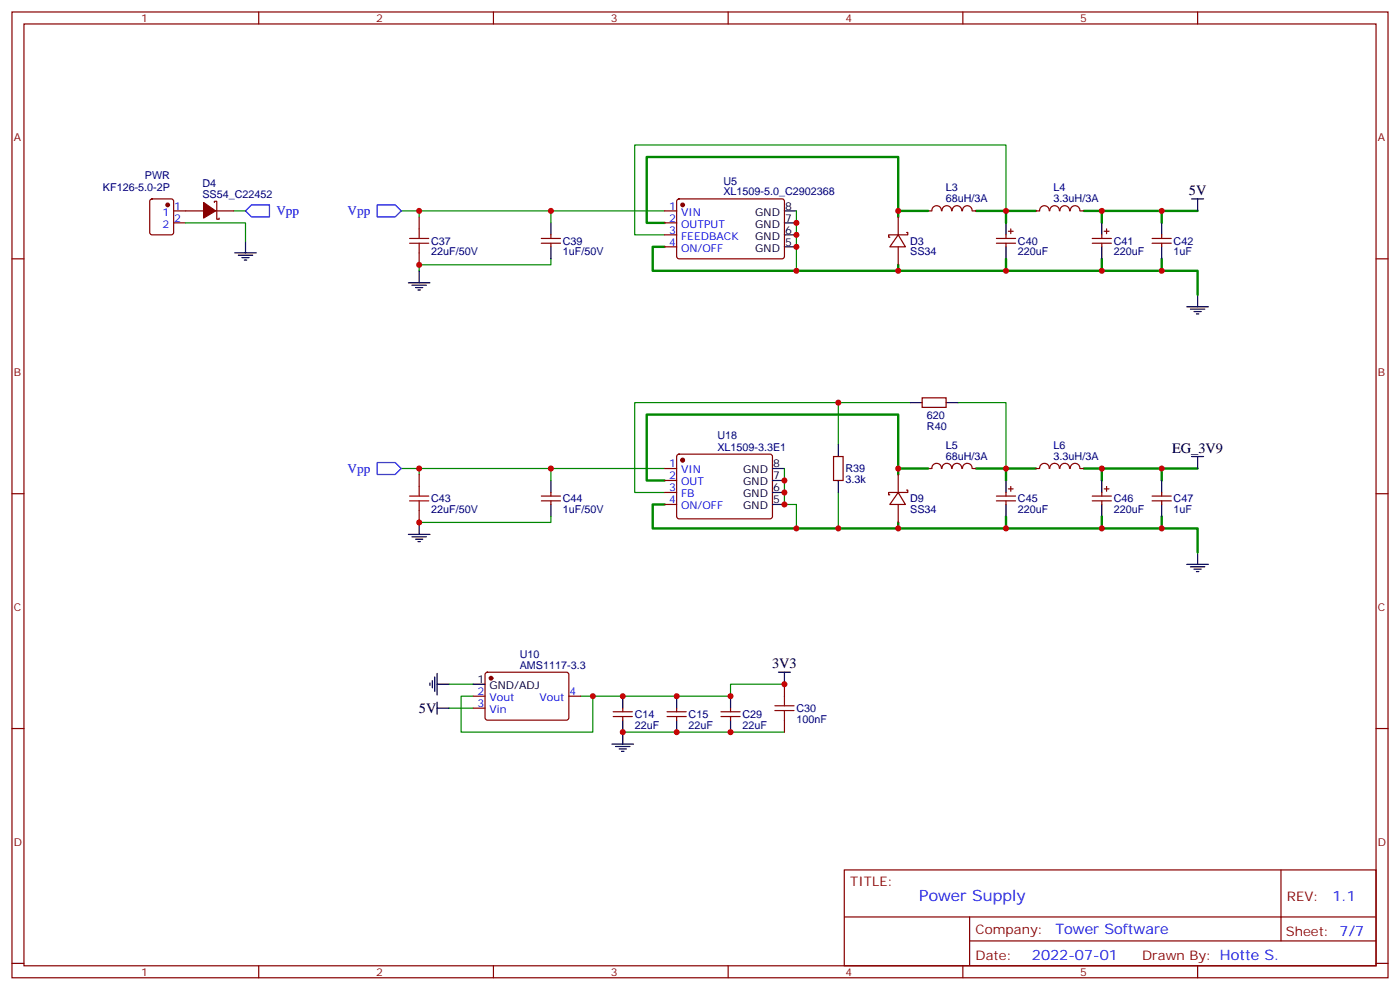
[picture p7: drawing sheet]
<svg xmlns="http://www.w3.org/2000/svg" width="412mm" height="291mm" viewBox="0 0 412 291" stroke-linecap="round" stroke-linejoin="round" font-family="sans-serif">
<g fill="none" stroke="#870000" stroke-width=".35">
<path d="M3.5 3.5h405.4v284.4h-405.4zM7.1 7.1h398.2v277.2h-398.2zM76.2 3.5v3.6M145.3 3.5v3.6M214.5 3.5v3.6M283.6 3.5v3.6M352.8 3.5v3.6M44.3 58.8l.5-.2h5.6l.7 .4 .1 9.4-.5 .7h-5.9l-.6-.4-.1-9.4zM63.1 59.6v-.3h.8v5.3h.7v-.4M199.6 58.8l.4-.2h30.6l.5 .7-.1 16.5-.6 .4-30.6-.1-.5-.6v-16.2zM3.5 76.2h3.6M51.2 62.1h8.8"/>
<path d="M51.2 65.6h3.5M63.5 62.1h5.3M123.5 63.9v3.5M123.5 74.4v3.6M159.5 71.6h5.6M159.5 70.2h5.6M162.3 69.1v1.1M162.3 71.6v1.1M195.8 62.1h3.5M195.8 65.6h3.5M195.8 69.1h3.5M195.8 72.7h3.5"/>
<path d="M264.6 69.1l2.1 3.6h-4.6zM264.6 69.1h-2.8v.7h.3M264.6 63.9v5.2M264.6 72.7v5.3M267.1 68.4h.3v.7h-2.8M273.4 62.1h1.1M274.5 62.1a1.41 1.41 0 0 1 1.4-1.5 1.41 1.41 0 0 1 1.4 1.5M277.5 62.1a1.41 1.41 0 0 1 1.4-1.5 1.41 1.41 0 0 1 1.4 1.5M280.5 62.1a1.41 1.41 0 0 1 1.4-1.5 1.41 1.41 0 0 1 1.4 1.5M283.5 62.1a1.41 1.41 0 0 1 1.4-1.5 1.41 1.41 0 0 1 1.4 1.5M286.5 62.1h1M293.5 71.6h5.7"/>
<path d="M293.5 70.2h5.7M296.3 69.1v1.1M296.3 71.6v1.1M297 68.1h1.4M297.7 67.4v1.4M305.2 62.1h1M306.3 62.1a1.41 1.41 0 0 1 1.4-1.5 1.41 1.41 0 0 1 1.4 1.5M309.2 62.1a1.41 1.41 0 0 1 1.5-1.5 1.41 1.41 0 0 1 1.4 1.5M312.2 62.1a1.41 1.41 0 0 1 1.4-1.5 1.41 1.41 0 0 1 1.4 1.5M315.3 62.1a1.41 1.41 0 0 1 1.4-1.5 1.41 1.41 0 0 1 1.4 1.5M318.2 62.1h1.1M321.7 71.6h5.7"/>
<path d="M321.7 70.2h5.7M324.6 69.1v1.1M324.6 71.6v1.1M325.3 68.1h1.4M326 67.4v1.4M339.4 71.6h5.6M339.4 70.2h5.6M342.2 69.1v1.1M342.2 71.6v1.1M405.3 76.2h3.6M271.6 117.1h7.1v2.8h-7.1zM123.5 139.7v3.5"/>
<path d="M195.8 137.9h3.5M199.6 133.9l.4-.2 27.1 .1 .4 .6v17.9l-.7 .5-27-.1-.5-.7v-17.6zM245.5 134.4h2.9v7.1h-2.9zM264.6 139.7v5.3M273.4 137.9h1.1M274.5 137.9a1.41 1.41 0 0 1 1.4-1.5 1.41 1.41 0 0 1 1.4 1.5M277.5 137.9a1.41 1.41 0 0 1 1.4-1.5 1.41 1.41 0 0 1 1.4 1.5M280.5 137.9a1.41 1.41 0 0 1 1.4-1.5 1.41 1.41 0 0 1 1.4 1.5M283.5 137.9a1.41 1.41 0 0 1 1.4-1.5 1.41 1.41 0 0 1 1.4 1.5M286.5 137.9h1M305.2 137.9h1M306.3 137.9a1.41 1.41 0 0 1 1.4-1.5 1.41 1.41 0 0 1 1.4 1.5"/>
<path d="M309.2 137.9a1.41 1.41 0 0 1 1.5-1.5 1.41 1.41 0 0 1 1.4 1.5M312.2 137.9a1.41 1.41 0 0 1 1.4-1.5 1.41 1.41 0 0 1 1.4 1.5M315.3 137.9a1.41 1.41 0 0 1 1.4-1.5 1.41 1.41 0 0 1 1.4 1.5M318.2 137.9h1.1M3.5 145.3h3.6M123.5 150.3v3.5M159.5 147.5h5.6M159.5 146h5.6M162.3 145v1M162.3 147.5v1M195.8 141.5h3.5M195.8 145h3.5"/>
<path d="M195.8 148.5h3.5M264.6 145l2.1 3.5h-4.6zM264.6 145h-2.8v.7h.3M264.6 148.5v5.3M267.1 144.3h.3v.7h-2.8M293.5 147.5h5.7M293.5 146h5.7M296.3 145v1M296.3 147.5v1M297 143.9h1.4M297.7 143.2v1.4M321.7 147.5h5.7"/>
<path d="M321.7 146h5.7M324.6 145v1M324.6 147.5v1M325.3 143.9h1.4M326 143.2v1.4M339.4 147.5h5.6M339.4 146h5.6M342.2 145v1M342.2 147.5v1M405.3 145.3h3.6M143.1 198.1l.5-.2 23.5 .1 .5 .6-.1 13-.6 .4h-23.6l-.4-.7v-12.7zM3.5 214.5h3.6"/>
<path d="M139.3 205h3.6M139.3 208.5h3.6M167.6 205h3.5M180.6 211h5.7M180.6 209.6h5.7M183.4 208.5v1.1M183.4 211v1M196.5 211h5.6M196.5 209.6h5.6M199.3 208.5v1.1M199.3 211v1M212.4 211h5.6"/>
<path d="M212.4 209.6h5.6M215.2 208.5v1.1M215.2 211v1M231.1 201.4v3.6M231.1 212v3.5M405.3 214.5h3.6M248.7 256.1h156.6v28.2h-156.6zM377.3 256.1v20.9M248.7 270h156.5M285.6 277h119.6M285.6 270v14.1M3.5 283.6h3.6"/>
<path d="M76.2 284.3v3.6M145.3 284.3v3.6M214.5 284.3v3.6M283.6 284.3v3.6M352.8 284.3v3.6M405.3 283.6h3.6"/>
</g>
<g fill="none" stroke="#008700" stroke-width=".35">
<path d="M54.7 65.6h17.6v5.3M68.8 62.1h3.5M118.2 62.1h77.6M123.5 62.1v1.8M162.3 76.2v1.8h-38.8v1.7M162.3 62.1v3.5M234.6 62.1v17.6M296.3 62.1v-19.4h-109.3v26.4h8.8M246.9 118.5v12.4M268.1 118.5h-81.1v26.5h8.8M282.2 118.5h14.1v19.4M118.2 137.9h77.6"/>
<path d="M123.5 137.9v1.8M162.3 137.9v3.6M231.1 137.9v10.6h3.5v7.1M162.3 152v1.8h-38.8M246.9 145v10.6M132.3 201.4h7M132.3 208.5h7M139.3 205h-3.5v10.5h38.8v-10.5h-3.5M183.4 215.5h47.7M231.1 201.4h-15.9v3.6h-40.6"/>
</g>
<g fill="none" stroke="#000" stroke-width=".35">
<path d="M351 58.6h3.5M352.8 58.6v3.5M69.1 74.4h6.4M70.2 75.1h4.2M71.3 75.8h2.1M72 76.6h.7M72.3 70.9v3.5M123.5 79.7v3.6M162.3 65.6v3.5M162.3 72.7v3.5M231.1 72.7h3.5M231.1 69.1h3.5"/>
<path d="M231.1 65.6h3.5M231.1 62.1h3.5M296.3 65.6v3.5M296.3 72.7v3.5M324.6 65.6v3.5M324.6 72.7v3.5M342.2 65.6v3.5M342.2 72.7v3.5M120.3 83.3h6.3M121.4 84h4.2M122.4 84.7h2.1M123.1 85.4h.7"/>
<path d="M349.6 90.3h6.4M350.7 91h4.2M351.7 91.7h2.1M352.4 92.4h.7M352.8 86.8v3.5M268.1 118.5h3.5M278.7 118.5h3.5M227.5 137.9h3.6M246.9 130.9v3.5M351 134.4h3.5M352.8 134.4v3.5M120.3 157.3h6.3"/>
<path d="M121.4 158h4.2M122.4 158.8h2.1M123.1 159.5h.7M123.5 153.8v3.5M162.3 141.5v3.5M162.3 148.5v3.5M227.5 148.5h3.6M227.5 145h3.6M227.5 141.5h3.6M246.9 141.5v3.5M296.3 141.5v3.5M296.3 148.5v3.5"/>
<path d="M324.6 141.5v3.5M324.6 148.5v3.5M342.2 141.5v3.5M342.2 148.5v3.5M349.6 166.2h6.4M350.7 166.9h4.2M351.7 167.6h2.1M352.4 168.3h.7M352.8 162.6v3.6M128.1 199.3v4.3M128.8 198.3v6.3M229.3 197.9h3.5"/>
<path d="M231.1 197.9v3.5M126.6 201.1v.7M127.4 200.4v2.1M128.8 201.4h3.5M128.8 208.5h3.5M128.8 206.7v3.6M139.3 201.4h3.6M180.3 219.1h6.3M181.3 219.8h4.3M183.4 205v3.5M183.4 212v7.1M199.3 205v3.5"/>
<path d="M199.3 212v3.5M215.2 205v3.5M215.2 212v3.5M182.4 220.5h2.1M183.1 221.2h.7"/>
</g>
<g fill="none" stroke="#008700" stroke-width=".71">
<path d="M195.8 72.7h-3.5v7h160.5v7.1M264.6 62.1v1.8M264.6 78v1.7M273.4 62.1h-8.8v-15.9h-74.1v19.4h5.3M287.5 62.1h8.8v3.5M296.3 76.2v3.5M296.3 62.1h8.9M319.3 62.1h33.5M324.6 62.1v3.5M324.6 76.2v3.5M342.2 62.1v3.5M342.2 76.2v3.5"/>
<path d="M264.6 137.9v1.8M273.4 137.9h-8.8v-15.8h-74.1v19.4h5.3M287.5 137.9h8.8v3.6M296.3 137.9h8.9M319.3 137.9h33.5M324.6 137.9v3.6M342.2 137.9v3.6M195.8 148.5h-3.5v7.1h160.5v7M264.6 153.8v1.8M296.3 152v3.6M324.6 152v3.6M342.2 152v3.6"/>
</g>
<path d="M74.1 60.3h5.3v3.6h-5.3l-1.8-1.8zM111.1 60.3h5.3l1.8 1.8-1.8 1.8h-5.3zM111.1 136.2h5.3l1.8 1.7-1.8 1.8h-5.3z" fill="none" stroke="#00f" stroke-width=".35"/>
<g fill="#870000" stroke="#870000" stroke-width=".35">
<path d="M60 59.6l3.5 2.5-3.5 2.1z"/>
<circle cx="201.1" cy="135.5" r=".53"/>
<circle cx="201.1" cy="60.3" r=".53"/>
<circle cx="144.6" cy="199.7" r=".53"/>
<circle cx="49.4" cy="60.3" r=".53"/>
</g>
<path d="M120.6 71.6h5.7M120.6 70.2h5.7M123.5 67.4v2.8M123.5 71.6v2.8M120.6 147.5h5.7M120.6 146h5.7M123.5 143.2v2.8M123.5 147.5v2.8M228.2 209.2h5.7M228.2 207.8h5.7M231.1 205v2.8M231.1 209.2v2.8" fill="none" stroke="#a10000" stroke-width=".35"/>
<g fill="#c00">
<circle cx="246.9" cy="118.5" r=".88"/>
<circle cx="246.9" cy="155.6" r=".88"/>
<circle cx="123.5" cy="137.9" r=".88"/>
<circle cx="342.2" cy="155.6" r=".88"/>
<circle cx="342.2" cy="137.9" r=".88"/>
<circle cx="324.6" cy="137.9" r=".88"/>
<circle cx="264.6" cy="137.9" r=".88"/>
<circle cx="324.6" cy="155.6" r=".88"/>
<circle cx="264.6" cy="155.6" r=".88"/>
<circle cx="296.3" cy="155.6" r=".88"/>
<circle cx="296.3" cy="137.9" r=".88"/>
<circle cx="162.3" cy="137.9" r=".88"/>
<circle cx="123.5" cy="153.8" r=".88"/>
<circle cx="231.1" cy="145" r=".88"/>
<circle cx="231.1" cy="141.5" r=".88"/>
<circle cx="234.6" cy="155.6" r=".88"/>
<circle cx="231.1" cy="148.5" r=".88"/>
<circle cx="123.5" cy="62.1" r=".88"/>
<circle cx="123.5" cy="78" r=".88"/>
<circle cx="162.3" cy="62.1" r=".88"/>
<circle cx="342.2" cy="79.7" r=".88"/>
<circle cx="342.2" cy="62.1" r=".88"/>
<circle cx="324.6" cy="62.1" r=".88"/>
<circle cx="264.6" cy="62.1" r=".88"/>
<circle cx="324.6" cy="79.7" r=".88"/>
<circle cx="264.6" cy="79.7" r=".88"/>
<circle cx="296.3" cy="79.7" r=".88"/>
<circle cx="296.3" cy="62.1" r=".88"/>
<circle cx="234.6" cy="79.7" r=".88"/>
<circle cx="234.6" cy="72.7" r=".88"/>
<circle cx="234.6" cy="69.1" r=".88"/>
<circle cx="234.6" cy="65.6" r=".88"/>
<circle cx="174.6" cy="205" r=".88"/>
<circle cx="183.4" cy="215.5" r=".88"/>
<circle cx="199.3" cy="215.5" r=".88"/>
<circle cx="183.4" cy="205" r=".88"/>
<circle cx="199.3" cy="205" r=".88"/>
<circle cx="215.2" cy="205" r=".88"/>
<circle cx="231.1" cy="201.4" r=".88"/>
<circle cx="215.2" cy="215.5" r=".88"/>
</g>
<text font-size="4.6" fill="#00f" x="270.8" y="265.1">Power Supply</text>
<g font-size="4.2">
<text x="350.2" y="57.5">5V</text>
<text x="345.3" y="133.3">EG_3V9</text>
<text x="227.4" y="196.8">3V3</text>
<text x="123.4" y="209.9">5V</text>
</g>
<g font-size="4.2" fill="#00f">
<text x="392.5" y="265.4">1.1</text>
<text x="310.9" y="274.9">Tower Software</text>
<text x="304" y="282.7">2022-07-01</text>
</g>
<g font-size="3.9" fill="#00f">
<text x="81.4" y="63.3">Vpp</text>
<text x="102.4" y="63.4">Vpp</text>
<text x="102.4" y="139.2">Vpp</text>
</g>
<g font-size="3.9" fill="#800">
<text x="250.5" y="260.7">TITLE:</text>
<text x="379.1" y="265.4">REV:</text>
<text x="287.4" y="274.9">Company:</text>
<text x="378.7" y="275.5">Sheet: 7/7</text>
<text x="287.4" y="282.6">Date:</text>
<text x="336.4" y="282.7">Drawn By: Hotte S.</text>
</g>
<g font-size="3.2" fill="#800">
<text x="41.6" y="6.5">1</text>
<text x="110.8" y="6.5">2</text>
<text x="179.9" y="6.5">3</text>
<text x="249.1" y="6.5">4</text>
<text x="318.2" y="6.5">5</text>
<text x="4.1" y="41.6">A</text>
<text x="405.9" y="41.6">A</text>
<text x="4.1" y="110.8">B</text>
<text x="405.9" y="110.8">B</text>
<text x="4.1" y="179.9">C</text>
<text x="405.9" y="179.9">C</text>
<text x="4.1" y="249.1">D</text>
<text x="405.9" y="249.1">D</text>
<text x="41.6" y="287.3">1</text>
<text x="110.8" y="287.3">2</text>
<text x="179.9" y="287.3">3</text>
<text x="249.1" y="287.3">4</text>
<text x="318.2" y="287.3">5</text>
</g>
<g font-size="3.2" fill="#000080">
<text x="42.7" y="52.6">PWR</text>
<text x="30.3" y="56.2">KF126-5.0-2P</text>
<text x="59.6" y="58.2">SS54_C22452</text>
<text x="59.6" y="55.1">D4</text>
<text x="213.1" y="57.5">XL1509-5.0_C2902368</text>
<text x="213.1" y="54.4">U5</text>
<text x="278.6" y="59.5">68uH/3A</text>
<text x="278.6" y="56.3">L3</text>
<text x="310.4" y="59.5">3.3uH/3A</text>
<text x="310.4" y="56.3">L4</text>
<text x="127" y="75.2">22uF/50V</text>
<text x="127" y="72">C37</text>
<text x="165.8" y="75.2">1uF/50V</text>
<text x="165.8" y="72">C39</text>
<text x="268.1" y="75.2">SS34</text>
<text x="268.1" y="72">D3</text>
<text x="299.9" y="75.2">220uF</text>
<text x="299.9" y="72">C40</text>
<text x="328.1" y="75.2">220uF</text>
<text x="328.1" y="72">C41</text>
<text x="345.7" y="75.2">1uF</text>
<text x="345.7" y="72">C42</text>
<text x="273.1" y="123.5">620</text>
<text x="211.3" y="129.3">U18</text>
<text x="273.1" y="126.6">R40</text>
<text x="211.3" y="132.6">XL1509-3.3E1</text>
<text x="278.6" y="135.4">68uH/3A</text>
<text x="278.6" y="132.2">L5</text>
<text x="310.4" y="135.4">3.3uH/3A</text>
<text x="310.4" y="132.2">L6</text>
<text x="249.1" y="142.2">3.3k</text>
<text x="249.1" y="139.1">R39</text>
<text x="127" y="147.9">C43</text>
<text x="165.8" y="147.9">C44</text>
<text x="268.1" y="147.9">D9</text>
<text x="299.9" y="147.9">C45</text>
<text x="328.1" y="147.9">C46</text>
<text x="345.7" y="147.9">C47</text>
<text x="127" y="151.1">22uF/50V</text>
<text x="165.8" y="151">1uF/50V</text>
<text x="268.1" y="151.1">SS34</text>
<text x="299.9" y="151">220uF</text>
<text x="328.1" y="151">220uF</text>
<text x="345.7" y="151">1uF</text>
<text x="153.1" y="196.8">AMS1117-3.3</text>
<text x="153.1" y="193.8">U10</text>
<text x="234.6" y="209.7">C30</text>
<text x="187" y="214.5">22uF</text>
<text x="187" y="211.4">C14</text>
<text x="202.8" y="214.5">22uF</text>
<text x="202.8" y="211.4">C15</text>
<text x="218.7" y="214.5">22uF</text>
<text x="218.7" y="211.4">C29</text>
<text x="234.6" y="212.7">100nF</text>
</g>
<g font-size="3.2" fill="#00f">
<text x="47.8" y="63.5">1</text>
<text x="51.3" y="61.7">1</text>
<text x="51.3" y="65.3">2</text>
<text x="197.1" y="61.7">1</text>
<text x="197.1" y="65.3">2</text>
<text x="200.6" y="63.5">VIN</text>
<text x="47.8" y="67">2</text>
<text x="197.1" y="68.8">3</text>
<text x="200.6" y="67">OUTPUT</text>
<text x="200.6" y="70.6">FEEDBACK</text>
<text x="197.1" y="72.3">4</text>
<text x="200.6" y="74.1">ON/OFF</text>
<text x="197.1" y="137.6">1</text>
<text x="197.1" y="141.1">2</text>
<text x="200.6" y="139.3">VIN</text>
<text x="200.6" y="142.9">OUT</text>
<text x="197.1" y="144.6">3</text>
<text x="197.1" y="148.2">4</text>
<text x="200.6" y="146.4">FB</text>
<text x="200.6" y="149.9">ON/OFF</text>
<text x="140.7" y="204.6">2</text>
<text x="140.7" y="208.1">3</text>
<text x="144.2" y="206.4">Vout</text>
<text x="144.2" y="209.9">Vin</text>
<text x="158.9" y="206.4">Vout</text>
<text x="167.7" y="204.6">4</text>
</g>
<g font-size="3.2">
<text x="222.5" y="63.5">GND</text>
<text x="231.2" y="65.3">7</text>
<text x="231.2" y="61.7">8</text>
<text x="222.5" y="70.6">GND</text>
<text x="222.5" y="67">GND</text>
<text x="231.2" y="68.8">6</text>
<text x="222.5" y="74.1">GND</text>
<text x="231.2" y="72.3">5</text>
<text x="227.7" y="137.6">8</text>
<text x="219" y="142.9">GND</text>
<text x="219" y="139.3">GND</text>
<text x="227.7" y="141.1">7</text>
<text x="219" y="149.9">GND</text>
<text x="219" y="146.4">GND</text>
<text x="227.7" y="148.2">5</text>
<text x="227.7" y="144.6">6</text>
<text x="140.7" y="201.1">1</text>
<text x="144.2" y="202.8">GND/ADJ</text>
</g>
</svg>
